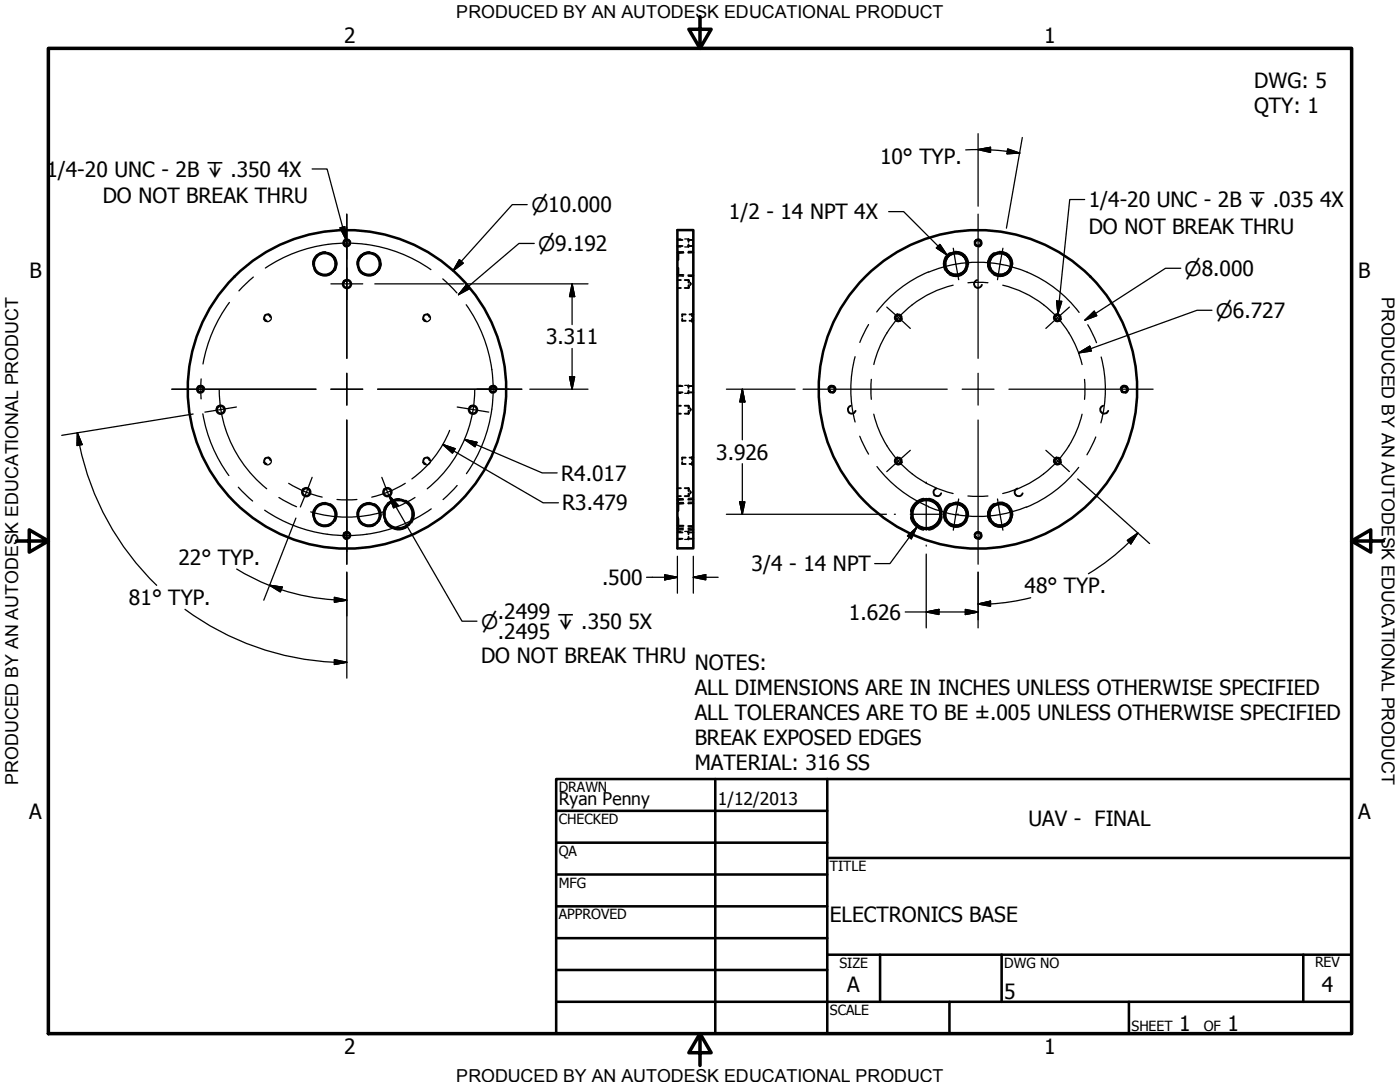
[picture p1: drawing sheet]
<svg xmlns="http://www.w3.org/2000/svg" width="279mm" height="216mm" viewBox="0 0 279 216" stroke-linecap="round" stroke-linejoin="round" font-family="sans-serif">
<!-- layer: Hidden (ANSI) -->
<g fill="none" stroke="#000" stroke-width=".38">
<path d="M62.9 51.4a2.21 2.21 0 0 0 .9 3.3M63.6 50.7a2.38 2.38 0 0 1 3.3 .9M65.8 50.7a2.16 2.16 0 0 0-2.6 .4 2.16 2.16 0 0 0-.3 2.6M66.8 51.7a2.2 2.2 0 0 1-.4 2.5 2.2 2.2 0 0 1-2.6 .4M67.1 52.5a2.29 2.29 0 0 1-2.4 2.4M71.8 51.4a2.21 2.21 0 0 0 .8 3.3M72.4 50.7a2.38 2.38 0 0 1 3.3 .9M74.6 50.7a2.16 2.16 0 0 0-2.5 .4 2.16 2.16 0 0 0-.4 2.6M75.6 51.7a2.16 2.16 0 0 1-.4 2.5 2.16 2.16 0 0 1-2.6 .4M75.9 52.5a2.29 2.29 0 0 1-2.4 2.4M135.2 57.5h.7M135.2 55.9h.7"/>
<path d="M135.2 50.5h.1M135.2 54.9h.1M135.2 49.1h1M135.2 47.9h1M135.3 54.9h1.1M135.4 50.2v1.7M135.4 53.5v1.6M136.4 50.4l-1.1 .1M136.7 57.5h.7M136.7 55.9h.7M137.3 49.1h1.1M137.3 47.9h1.1"/>
<path d="M137.4 54.9h1M137.4 47.7v.6M137.4 48.8v.5M137.4 55.9v.5M137.4 56.9v.6M137.4 55.9l.1 .2M137.5 57.2l-.1 .3M137.7 56.4l.2 .2-.2 .3M138.4 50.4h-1M195 55.9a.79 .79 0 0 0-.4 1.3 .79 .79 0 0 0 1.4-.4M54 63.2a.64 .64 0 0 0-1.1-.3 .64 .64 0 0 0 .3 1.1M85.7 63.2a.64 .64 0 0 0-1.1-.3 .64 .64 0 0 0 .4 1.1"/>
<path d="M135.2 78.3h1M135.2 77h1M136.1 63.6v.4h.7M136.8 62.7h-.7v.5M137.3 78.3h1.1M137.3 77h1.1M137.4 76.9v.5M137.4 77.9v.6M137.6 62.7h.8M137.6 64h.8M138.1 62.6v.5M138.1 63.6v.6"/>
<path d="M54 91.8a.64 .64 0 0 0-1.1-.3 .64 .64 0 0 0 .3 1.1M79.7 99.8a2.83 2.83 0 0 0-3 2.9M85.7 91.8a.64 .64 0 0 0-1.1-.3 .64 .64 0 0 0 .4 1.1M135.2 99h.7M135.2 97.4h.7M135.2 82.5h.7M135.2 81h.7M135.3 99.5v2.5M136.1 92.2v.4h.7M136.3 99.7l-1 .1M136.7 99h.7M136.7 97.4h.7"/>
<path d="M136.7 82.5h.7M136.7 81h.7M136.8 91.3h-.7v.5M137.4 81v.5M137.4 82v.5M137.4 97.4v.6M137.4 98.5v.5M137.4 97.4l.1 .3M137.4 81l.1 .2M137.5 98.7l-.1 .3M137.5 82.3l-.1 .2M137.6 91.3h.8"/>
<path d="M137.6 92.6h.8M137.7 98l.2 .2-.2 .3M137.7 81.5l.2 .2-.2 .3M138.1 91.2v.5M138.1 92.2v.6M138.4 99.6l-1 .1M169.8 81a.8 .8 0 0 0-.4 1.3 .8 .8 0 0 0 1.4-.3M186.9 97.5a.79 .79 0 0 0-.4 1.3 .79 .79 0 0 0 1.3-.4M203.1 97.5a.8 .8 0 0 0-.3 1.3 .8 .8 0 0 0 1.3-.4M220.2 81a.8 .8 0 0 0-.4 1.3 .8 .8 0 0 0 1.4-.3M62.9 101.5a2.21 2.21 0 0 0 .9 3.2M63.6 100.8a2.25 2.25 0 0 1 3.3 .9"/>
<path d="M65.8 100.7a2.2 2.2 0 0 0-2.5 .5 2.2 2.2 0 0 0-.4 2.5M66.8 101.7a2.2 2.2 0 0 1-.4 2.6 2.2 2.2 0 0 1-2.6 .3M67.1 102.6a2.29 2.29 0 0 1-2.4 2.4M71.8 101.5a2.21 2.21 0 0 0 .8 3.2M72.4 100.8a2.25 2.25 0 0 1 3.3 .9M74.6 100.7a2.2 2.2 0 0 0-2.5 .5 2.2 2.2 0 0 0-.4 2.5M75.6 101.7a2.16 2.16 0 0 1-.4 2.6 2.16 2.16 0 0 1-2.6 .3M75.9 102.6a2.29 2.29 0 0 1-2.4 2.4M77 103.9a2.8 2.8 0 0 0 4.1 1.1M77.1 101a2.85 2.85 0 0 0 1.1 4.2M78 100.1a2.85 2.85 0 0 1 4.2 1.2M80.8 100.1a2.8 2.8 0 0 1 1.2 4"/>
<path d="M82.5 102.5a2.85 2.85 0 0 1-3.1 3M135.2 100.5h.1M135.2 104.9h.1M135.2 107.5h1M135.2 106.2h1M135.3 105.4h.1M135.3 105.5h1M135.3 103.3v2.4M135.3 104.9h1.1M135.4 100.3v1.6M135.4 103.5v1.6M136.4 100.5h-1.1"/>
<path d="M137.3 107.5h1.1M137.3 106.2h1.1M137.4 105.5l1 .1M137.4 105h1M137.4 106v.6M137.4 107.1v.5M138.4 100.4l-1 .1"/>
</g>
<!-- layer: Hidden Narrow (ANSI) -->
<g fill="none" stroke="#000" stroke-width=".25">
<path d="M62.7 53.8a2.4 2.4 0 0 0 3.4 .9M65 50.2a2.4 2.4 0 0 0-2.6 2.6M65.9 50.5a2.36 2.36 0 0 1 1 3.5M70 48.3a.8 .8 0 0 0-1.4-.3 .8 .8 0 0 0 .4 1.3M71.5 53.8a2.4 2.4 0 0 0 3.4 .9M73.8 50.2a2.4 2.4 0 0 0-2.6 2.6M74.7 50.5a2.29 2.29 0 0 1 .9 3.5M135.2 49.3h.7M135.2 47.7h.7M135.4 50.2h1M135.4 55.1h1M136.7 49.3h.7"/>
<path d="M136.7 47.7h.7M137.4 50.2h1M137.4 55.1l1 .1M189.7 50.4a2.52 2.52 0 0 0-1 3.6M190.6 50.2a2.51 2.51 0 0 1 2.7 2.6M193 53.8a2.43 2.43 0 0 1-3.6 1M194.4 48.3a.8 .8 0 0 1 1.4-.3 .8 .8 0 0 1-.4 1.3M198.4 50.4a2.57 2.57 0 0 0-.9 3.6M199.5 50.2a2.51 2.51 0 0 1 2.6 2.6M201.8 53.8a2.48 2.48 0 0 1-3.6 1M40.8 77.5a.8 .8 0 0 0-1.3-.4 .8 .8 0 0 0 .3 1.3M53.5 62.6a.8 .8 0 0 1 .4 1.3 .8 .8 0 0 1-1.3-.3"/>
<path d="M85.3 62.6a.8 .8 0 0 1 .4 1.3 .8 .8 0 0 1-1.4-.3M99.2 77.5a.79 .79 0 0 0-1.3-.4 .79 .79 0 0 0 .3 1.3M135.2 78.5h.7M135.2 76.9h.7M136.7 78.5h.7M136.7 76.9h.7M138.1 62.6h.1M138.1 64.2h.1M138.3 62.6h.1M138.3 64.2h.1M165.2 77.5a.79 .79 0 0 1 1.4-.4 .79 .79 0 0 1-.4 1.3M179.1 62.6a.8 .8 0 0 0-.4 1.3 .8 .8 0 0 0 1.4-.3"/>
<path d="M210.9 62.6a.8 .8 0 0 0-.4 1.3 .8 .8 0 0 0 1.3-.3M223.6 77.5a.8 .8 0 0 1 1.3-.4 .8 .8 0 0 1-.3 1.3M53.5 91.2a.8 .8 0 0 1 .4 1.3 .8 .8 0 0 1-1.3-.3M79.7 99.5a3.1 3.1 0 0 0-3.2 3.2M81 99.8a3.2 3.2 0 0 1 1.2 4.5M85.3 91.2a.8 .8 0 0 1 .4 1.3 .8 .8 0 0 1-1.4-.3M135.3 99.5h1M138.1 91.2h.1M138.1 92.8h.1M138.3 91.2h.1M138.3 92.8h.1M138.4 99.4h-1"/>
<path d="M179.1 91.2a.8 .8 0 0 0-.4 1.3 .8 .8 0 0 0 1.4-.3M184.3 99.4a3.2 3.2 0 0 0-2.6 2.7M185.4 99.4a3.1 3.1 0 0 1 2.6 2.7M210.9 91.2a.8 .8 0 0 0-.4 1.3 .8 .8 0 0 0 1.3-.3M62.7 103.8a2.36 2.36 0 0 0 3.4 .9M65 100.3a2.4 2.4 0 0 0-2.6 2.5M65.9 100.5a2.45 2.45 0 0 1 1 3.5M70 106.7a.79 .79 0 0 0-1.4-.4 .79 .79 0 0 0 .4 1.3M71.5 103.8a2.36 2.36 0 0 0 3.4 .9M73.8 100.3a2.4 2.4 0 0 0-2.6 2.5M74.7 100.5a2.37 2.37 0 0 1 .9 3.5M76.8 104a3.1 3.1 0 0 0 4.4 1.2"/>
<path d="M135.2 107.6h.7M135.2 106h.7M135.3 105.7h1M135.4 100.3h1M135.4 105.1l1 .1M136.7 107.6h.7M136.7 106h.7M137.4 105.8h1M137.4 100.2h1M137.4 105.2h1M181.7 103.1a3.2 3.2 0 0 0 2.6 2.7M188 103.1a3.1 3.1 0 0 1-2.6 2.7"/>
<path d="M189.7 100.5a2.52 2.52 0 0 0-1 3.6M190.6 100.2a2.51 2.51 0 0 1 2.7 2.6M193 103.8a2.36 2.36 0 0 1-3.6 1M194.4 106.7a.79 .79 0 0 1 1.4-.4 .79 .79 0 0 1-.4 1.3M198.4 100.5a2.57 2.57 0 0 0-.9 3.6M199.5 100.2a2.51 2.51 0 0 1 2.6 2.6M201.8 103.8a2.41 2.41 0 0 1-3.6 1"/>
</g>
<!-- layer: Visible (ANSI) -->
<g fill="none" stroke="#000" stroke-width=".51">
<path d="M135.2 45.9h3.2v63.5h-3.2zM186.9 100.5a2.89 2.89 0 0 0-4.7 1.1 2.89 2.89 0 0 0 3 3.9 2.89 2.89 0 0 0 2.1-4.4l-.4-.6"/>
<circle cx="64.8" cy="52.7" r="2.19"/>
<circle cx="69.2" cy="56.7" r=".79"/>
<circle cx="69.2" cy="48.5" r=".6"/>
<circle cx="73.6" cy="52.7" r="2.19"/>
<circle cx="190.8" cy="52.7" r="2.19"/>
<circle cx="190.8" cy="52.7" r="2.32"/>
<circle cx="195.2" cy="48.5" r=".6"/>
<circle cx="199.6" cy="52.7" r="2.19"/>
<circle cx="199.6" cy="52.7" r="2.32"/>
<circle cx="40" cy="77.7" r=".6"/>
<circle cx="69.2" cy="77.7" r="31.8"/>
<circle cx="98.4" cy="77.7" r=".6"/>
<circle cx="166" cy="77.7" r=".6"/>
<circle cx="179.3" cy="63.4" r=".6"/>
<circle cx="195.2" cy="77.7" r="31.8"/>
<circle cx="211" cy="63.4" r=".6"/>
<circle cx="224.4" cy="77.7" r=".6"/>
<circle cx="44" cy="81.8" r=".79"/>
<circle cx="61.1" cy="98.2" r=".79"/>
<circle cx="77.3" cy="98.2" r=".79"/>
<circle cx="94.4" cy="81.8" r=".79"/>
<circle cx="179.3" cy="92" r=".6"/>
<circle cx="211" cy="92" r=".6"/>
<circle cx="64.8" cy="102.7" r="2.19"/>
<circle cx="69.2" cy="106.8" r=".6"/>
<circle cx="73.6" cy="102.7" r="2.19"/>
<circle cx="79.5" cy="102.6" r="2.83"/>
<circle cx="184.9" cy="102.6" r="2.83"/>
<circle cx="184.9" cy="102.6" r="2.95"/>
<circle cx="190.8" cy="102.7" r="2.19"/>
<circle cx="190.8" cy="102.7" r="2.32"/>
<circle cx="195.2" cy="106.8" r=".6"/>
<circle cx="199.6" cy="102.7" r="2.19"/>
<circle cx="199.6" cy="102.7" r="2.32"/>
</g>
<!-- layer: Hidden (ANSI) -->
<g fill="#000">
<circle cx="135.2" cy="99.8" r=".19"/>
<circle cx="135.2" cy="105.4" r=".19"/>
</g>
<!-- layer: Border (ANSI) -->
<path d="M9.7 9.7h260v196.5h-260zM139.7 3.3v6.4l-2.2-3.9h4.4l-2.2 3.9M3.3 107.9h6.4l-3.9-2.2v4.5l3.9-2.3M269.7 107.9l3.9 2.3v-4.5l-3.9 2.2h6.4M139.7 206.2l2.2 3.9h-4.4l2.2-3.9v6.4" fill="none" stroke="#000" stroke-width=".7"/>
<!-- layer: Title (ANSI) -->
<g fill="none" stroke="#000" stroke-width=".51">
<path d="M111 155.4h158.7v50.8h-158.7zM142.7 155.4v50.8M165.1 155.4v50.8M111 161.8h54.1M111 168.1h54.1M111 174.5h54.1M165.1 171.2h104.6M111 180.8h54.1M111 187.2h54.1M111 193.5h54.1M111 199.9h158.7M165.1 190.5h104.6"/>
<path d="M175.6 190.5v9.4M189.5 199.9v6.3M199.9 190.5v9.4M225.3 199.9v6.3M260.1 190.5v9.4"/>
</g>
<!-- layer: Center Mark (ANSI) -->
<g fill="none" stroke="#000" stroke-width=".25">
<path d="M66 56.6h6.4M69.2 53.5v6.3M69.2 45.3v6.4M69.2 42.7v28.8M190.2 49.5l1.1 6.3M195.2 42.7v28.8M200.2 49.5l-1.1 6.3M34.3 77.7h28.8M66 77.7h6.4M69.2 74.5v6.3M75.4 77.7h28.7M95.2 77.7h6.4"/>
<path d="M160.3 77.7h28.7M177 61.3l4.7 4.2M192 77.7h6.4M195.2 74.5v6.3M201.4 77.7h28.7M213.4 61.3l-4.7 4.2M47.2 81.2l-6.3 1M62.3 95.2l-2.4 6M69.2 83.8v28.8M76.2 95.2l2.3 6M91.2 81.2l6.3 1M181.7 89.9l-4.7 4.2"/>
<path d="M184.8 96.2v.3M184.8 99.4v6.4M191.3 99.6l-1.1 6.2M195.2 83.8v28.8M199.1 99.6l1.1 6.2M208.7 89.9l4.7 4.2M69.2 103.7v6.3M178.5 102.6h.2M181.7 102.6h6.3M184.8 108.8v.2M191 102.6h.3"/>
</g>
<!-- layer: Centerline (ANSI) -->
<g fill="none" stroke="#000" stroke-width=".25">
<path d="M50.6 55.3l-2.9 2.7M53 53.5a29.2 29.2 0 0 1 33 .3M88.4 55.6l2.8 2.9M185.3 54.3a25.4 25.4 0 0 0-10.3 7.9M190.2 56.9a21.4 21.4 0 0 0-15.8 15.8M190.8 52.7a25.4 25.4 0 0 0-5.5 1.6M190.8 52.7a25.4 25.4 0 0 1 24.6 9.6M193.2 56.4h4M200.1 56.9a21.4 21.4 0 0 1 15.9 15.8M40.1 75.6v4M43.8 77.8a25.5 25.5 0 0 0 9.4 19.7M45.8 60.4a29.2 29.2 0 0 0-5.3 12.2"/>
<path d="M93 60.8a29.2 29.2 0 0 1 .1 33.7M94.7 77.8a25.5 25.5 0 0 1-9.4 19.7M170.7 71.2a25.4 25.4 0 0 0-.1 13M173.3 64.8l-1.7 3.5M173.9 75.7v4M216.4 75.7v4M217.1 64.8l1.7 3.6M219.8 71.2a25.4 25.4 0 0 1-.1 13.2M40.5 82.6a29.2 29.2 0 0 0 5.2 12.3M47.6 97.2l2.8 2.8M55.7 99.3l3.5 1.8M57.6 96.4l3.5 1.8"/>
<path d="M61.1 98.2l3.2 1M67.3 99.7h3.9M80.9 96.4l-3.6 1.8-3.1 1M82.8 99.3l-3.5 1.8M91.2 96.9l-2.8 2.8M171.6 87l1.7 3.6M174.4 82.6a21.4 21.4 0 0 0 15.8 15.9M175 93.1a25.4 25.4 0 0 0 10.3 8M193.2 99h4M208.3 94.6a21.4 21.4 0 0 1-8.2 3.9M215.3 93.3a25.4 25.4 0 0 1-10.5 7.9M216 82.6a21.4 21.4 0 0 1-7.7 12"/>
<path d="M218.7 87.2l-1.8 3.6M62 102.1a25.5 25.5 0 0 0 14.5 0M86.1 101.5a29.2 29.2 0 0 1-33.3 .3M185.3 101.1a25.4 25.4 0 0 0 5.4 1.6M204.8 101.2a25.4 25.4 0 0 1-14 1.5"/>
</g>
<!-- layer: Symbol (ANSI) -->
<path d="M62.3 33.7h3l3.7 14.1M216.5 39.8h-3l-2.4 22.8M67.9 45.5l.9-.3 .2 2.6zM177.4 42.2h2.9l8.7 8.7M187.6 48.8l1.4 2.1-2.1-1.4zM210.9 60.1h1l-.8 2.5zM181.1 106.9l1.8-1.7-1 2.3zM182.9 105.2l-5.3 7.3h-3" fill="none" stroke="#000" stroke-width=".25"/>
<path d="M67.9 45.5l1.1 2.3zM67.9 45.5l.9-.3 .2 2.6zM186.9 49.5l2.1 1.4zM187.6 48.8l1.4 2.1-2.1-1.4zM210.9 60.1l.2 2.5zM210.9 60.1h1l-.8 2.5zM182.9 105.2l-1 2.3zM181.1 106.9l1.8-1.7-1 2.3z" fill="#000" stroke="#000" stroke-width=".25"/>
<!-- layer: Dimension (ANSI) -->
<g fill="none" stroke="#000" stroke-width=".25">
<path d="M192.7 29.9l2.5-.1a52.9 52.9 0 0 1 8.3 .7M195.2 29.8l2.5-.4v1zM195.2 26.7v14.4M201.1 29.7l2.4 .8-2.5 .2zM204 27.4l-3.1 18.1M74.8 56.6h17.7M91.7 51.8l.8 .7-2.1 1.5zM92.8 56.6h24.5M93.1 56.8l.6 .8-2.2 1.2zM105.2 40.8h-3l-11.8 13.2M106.6 48.6h-3l-12.1 10.2M114.2 56.6l.5 2.6h-1z"/>
<path d="M114.2 56.6v8.2M235.6 53.5h-3l-16.1 10.4M105.7 77.7h11.6M113.7 75.2h1l-.5 2.5zM114.2 69.5v8.2M145 77.7h13.7M148.1 77.7l.6 2.5h-1.1zM148.1 77.7v10.1M215.3 70.4l2.2-1.3 .3 .9zM216.5 63.9l1.9-1.8 .5 .9zM241.9 61.9h-3l-23.6 8.5M15.4 86.4l1 2.3-1 .2z"/>
<path d="M15.4 86.4l.5 2.4M15.9 88.8a54.5 54.5 0 0 0 15.4 28M38.5 82.6l-26.2 4.3M77.7 98.9l1.7 1.9-.9 .5zM77.7 98.9l14.5 25.1h3M88.4 88.7l2.4 .8-.5 .9zM88.4 88.7l20 11.6h3M89.7 85.9a22.1 22.1 0 0 1-7.5 9.7M92.7 87.7l2.5 .6-.4 .9zM92.7 87.7l15.5 6.7h3M148.1 92.5v10.1M215.1 95.6l14.3 12.9"/>
<path d="M47.2 113.5a42.1 42.1 0 0 0 19.5 6.2M53.8 116.8l2.5 .4-.4 .9zM59.1 103.4l-6.5 16.4M66.7 119.2l2.5 .6-2.5 .3zM66.7 119.6l2.5 .2M69.2 114.2v21.1M129 115.2h6.2M132.7 114.7l2.5 .5-2.5 .5zM135.2 111v7.4M138.4 115.2l2.4-.5v1zM138.4 115.2h4.9M138.4 111v7.4"/>
<path d="M145 102.6h31.9M147.6 100.1h1.1l-.6 2.5zM184.8 110.6v14.7M195.2 114.2v11.1M205.7 119.3a42.9 42.9 0 0 1-8 1.2M225 107.8l2.1-1.4-1.4 2.1zM225.3 108.2a42.9 42.9 0 0 1-8.1 6.3M227.1 106.4l-1.8 1.7M36.9 121.6a54.5 54.5 0 0 0 29.8 10.5M66.7 131.6l2.5 .5-2.5 .5zM66.7 132.1h2.5M180.7 122.1h14.5"/>
<path d="M184.8 122.1l2.6-.5v1zM192.7 121.6l2.5 .5-2.5 .5zM195.2 120.5l2.5-.5v1zM197.7 120.5h-2.5"/>
</g>
<g fill="#000" stroke="#000" stroke-width=".25">
<path d="M195.2 29.8l2.5-.4zM195.2 29.8l2.5-.4v1zM201 30.7l2.5-.2zM201.1 29.7l2.4 .8-2.5 .2zM91.7 51.8l-1.3 2.2zM91.7 51.8l.8 .7-2.1 1.5zM93.1 56.8l-1.6 2zM93.1 56.8l.6 .8-2.2 1.2zM114.2 56.6l.5 2.6zM114.2 56.6l.5 2.6h-1zM113.7 75.2l.5 2.5zM113.7 75.2h1l-.5 2.5z"/>
<path d="M215.3 70.4l2.2-1.3zM215.3 70.4l2.2-1.3 .3 .9zM216.5 63.9l1.9-1.8zM216.5 63.9l1.9-1.8 .5 .9zM15.4 86.4l1 2.3zM15.4 86.4l1 2.3-1 .2zM88.4 88.7l2.4 .8zM88.4 88.7l2.4 .8-.5 .9zM92.7 87.7l2.5 .6zM92.7 87.7l2.5 .6-.4 .9zM148.1 77.7l.6 2.5zM148.1 77.7l.6 2.5h-1.1z"/>
<path d="M53.8 116.8l2.5 .4zM53.8 116.8l2.5 .4-.4 .9zM77.7 98.9l1.7 1.9zM77.7 98.9l1.7 1.9-.9 .5zM132.7 115.7l2.5-.5zM132.7 114.7l2.5 .5-2.5 .5zM138.4 115.2l2.4-.5zM138.4 115.2l2.4-.5v1zM147.6 100.1l.5 2.5zM147.6 100.1h1.1l-.6 2.5zM195.2 120.5l2.5-.5zM195.2 120.5l2.5-.5v1z"/>
<path d="M227.1 106.4l-1.4 2.1zM225 107.8l2.1-1.4-1.4 2.1zM66.7 120.1l2.5-.3zM66.7 119.2l2.5 .6-2.5 .3zM66.7 132.6l2.5-.5zM66.7 131.6l2.5 .5-2.5 .5zM184.8 122.1l2.6-.5zM184.8 122.1l2.6-.5v1zM192.7 122.6l2.5-.5zM192.7 121.6l2.5 .5-2.5 .5z"/>
</g>
<g font-size="4.2">
<text x="68.7" y="8.6">2</text>
<text x="208.4" y="8.6">1</text>
<text x="250.3" y="17.5">DWG: 5</text>
<text x="250.3" y="22.5">QTY: 1</text>
<text x="9.3" y="35.2">1/4-20 UNC - 2B ↧ .350</text>
<text x="55.4" y="35.2">4X</text>
<text x="175.6" y="32.7">10° TYP.</text>
<text x="20.5" y="40.6">DO NOT BREAK THRU</text>
<text x="217.3" y="41.3">1/4-20 UNC - 2B ↧ .035</text>
<text x="263.5" y="41.3">4X</text>
<text x="145.5" y="43.8">1/2 - 14 NPT 4X</text>
<text x="217.3" y="46.7">DO NOT BREAK THRU</text>
<text x="5.9" y="55.5">B</text>
<text x="271.1" y="55.5">B</text>
<text x="109" y="68.7">3.311</text>
<text x="112" y="95.9">R4.017</text>
<text x="142.9" y="91.7">3.926</text>
<text x="112.2" y="101.9">R3.479</text>
<text x="35.6" y="112.7">22° TYP.</text>
<text x="150" y="114">3/4 - 14 NPT</text>
<text x="120.1" y="116.7">.500</text>
<text x="204.5" y="118.4">48° TYP.</text>
<text x="25.7" y="120.7">81° TYP.</text>
<text x="99.4" y="123.5">.2499</text>
<text x="125.4" y="125.5">5X</text>
<text x="169.4" y="123.6">1.626</text>
<text x="99.4" y="127.4">.2495</text>
<text x="96" y="132.2">DO NOT BREAK THRU</text>
<text x="138.7" y="133.7">NOTES:</text>
<text x="138.7" y="138.7">ALL DIMENSIONS ARE IN INCHES UNLESS OTHERWISE SPECIFIED</text>
<text x="138.7" y="143.7">ALL TOLERANCES ARE TO BE ±.005 UNLESS OTHERWISE SPECIFIED</text>
<text x="138.7" y="148.7">BREAK EXPOSED EDGES</text>
<text x="138.7" y="153.7">MATERIAL: 316 SS</text>
<text x="5.8" y="163.4">A</text>
<text x="205.2" y="164.8">UAV - FINAL</text>
<text x="271" y="163.4">A</text>
<text x="165.6" y="183.9">ELECTRONICS BASE</text>
<text x="169.1" y="198">A</text>
<text x="263.8" y="198">4</text>
<text x="200.4" y="199.3">5</text>
<text x="235.3" y="205.7">1</text>
<text x="245" y="205.7">1</text>
<text x="68.7" y="210.3">2</text>
<text x="208.4" y="210.3">1</text>
</g>
<g font-size="4">
<text x="106" y="42.3">⌀10.000</text>
<text x="107.4" y="50">⌀9.192</text>
<text x="236.4" y="55">⌀8.000</text>
<text x="242.6" y="63.4">⌀6.727</text>
<text x="96" y="125.4">⌀</text>
<text x="111.1" y="125.5">↧ .350</text>
</g>
<g font-size="3.6">
<text x="91.1" y="3.6">PRODUCED BY AN AUTODESK EDUCATIONAL PRODUCT</text>
<text x="275.8" y="59.3" transform="rotate(90 275.8 59.3)">PRODUCED BY AN AUTODESK EDUCATIONAL PRODUCT</text>
<text x="3.6" y="156.6" transform="rotate(-90 3.6 156.6)">PRODUCED BY AN AUTODESK EDUCATIONAL PRODUCT</text>
<text x="91.1" y="215.9">PRODUCED BY AN AUTODESK EDUCATIONAL PRODUCT</text>
</g>
<g font-size="3.5">
<text x="111.5" y="160.6">Ryan Penny</text>
<text x="143.3" y="160.7">1/12/2013</text>
</g>
<g font-size="2.8">
<text x="111.5" y="158">DRAWN</text>
<text x="111.5" y="164.4">CHECKED</text>
<text x="111.5" y="170.8">QA</text>
<text x="165.6" y="173.7">TITLE</text>
<text x="111.5" y="177.1">MFG</text>
<text x="111.5" y="183.5">APPROVED</text>
<text x="167.5" y="193.1">SIZE</text>
<text x="200.4" y="193.1">DWG NO</text>
<text x="262.4" y="193">REV</text>
<text x="165.6" y="202.5">SCALE</text>
<text x="225.8" y="205.7">SHEET</text>
<text x="240.2" y="205.7">OF</text>
</g>
</svg>
